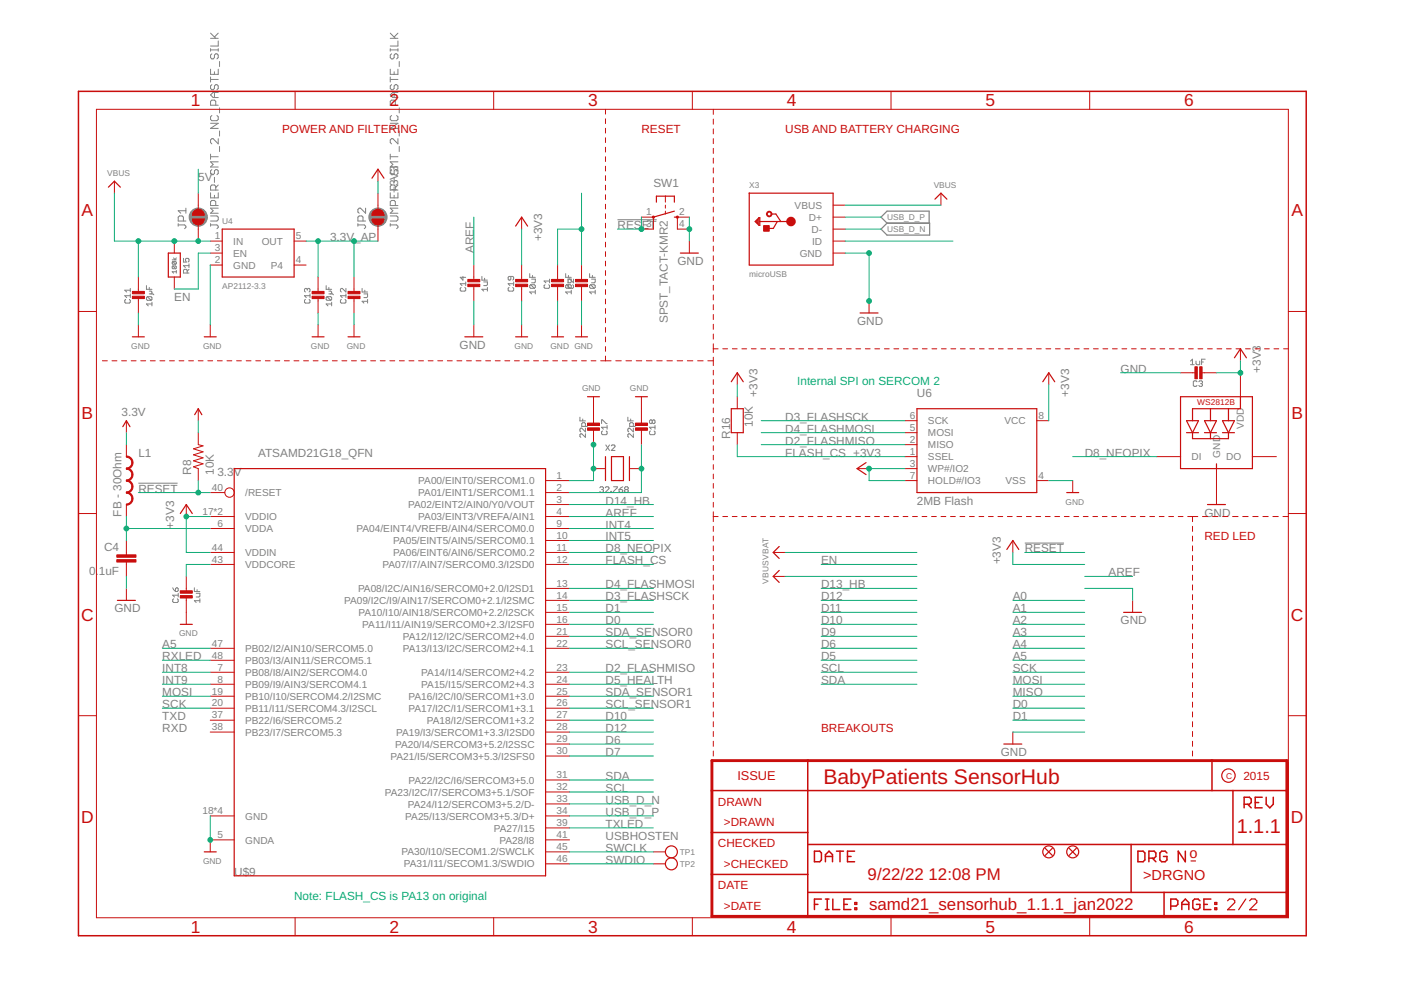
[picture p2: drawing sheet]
<svg xmlns="http://www.w3.org/2000/svg" width="297mm" height="210mm" viewBox="0 0 297 210" stroke-linecap="round" stroke-linejoin="round" font-family="sans-serif">
<g fill="none" stroke="#808080" stroke-width=".21">
<path d="M44.6 14.7v1.1h1.7v-1.1M44.6 10.3v.6M44.6 16.3v1.1M44.6 16.8h1.7M44.6 10.6h1.7M44.6 8.1h1.7M44.6 7l1.1 1.1M44.9 11.4l-.3 .3v.5l.3 .3h.3l.3-.3v-.5l.2-.3h.3l.3 .3v.5l-.3 .3M44.9 17.9l-.3 .3v.6l.3 .2h.3l.3-.2v-.6l.2-.3h.3l.3 .3v.6l-.3 .2M45.5 15.2v.6M45.5 19.6v1.1M46.3 8.7v1.1h-1.7"/>
<path d="M46.3 10.3v.6M46.3 19.6h-1.1l-.6 .5 .6 .6h1.1M46.3 7l-.8 .9M46.5 13v1.1M82.7 16.8h1.7M82.7 14.7v1.1h1.7v-1.1M82.7 10.6h1.7M82.7 8.1h1.7M82.7 10.3v.6M82.7 16.3v1.1M82.7 7l1.1 1.1M83 17.9l-.3 .3v.6l.3 .2h.3l.3-.2v-.6l.2-.3h.3l.3 .3v.6l-.3 .2"/>
<path d="M83 11.4l-.3 .3v.5l.3 .3h.3l.3-.3v-.5l.2-.3h.3l.3 .3v.5l-.3 .3M83.6 15.2v.6M83.6 19.6v1.1M84.4 19.6h-1.1l-.6 .5 .6 .6h1.1M84.4 8.7v1.1h-1.7M84.4 10.3v.6M84.4 7l-.8 .9M84.6 13v1.1M44.6 32.7v1.1M44.6 33.2h1.7M44.6 26.1h1.7l-1.7 1.1h1.7M44.9 24.5l-.3 .3v.5l.3 .3h1.1l.3-.3v-.5l-.3-.3"/>
<path d="M44.9 36l-.3 .2v.6l.3 .2h.3l.3-.2v-.6l.2-.2h.3l.3 .2v.6l-.3 .2M45.5 37.6v1.1M45.7 22.3v-.8l-.2-.3h-.6l-.3 .3v.8h1.7M46.3 29.4v1.1l-1.1-1.1h-.3l-.3 .3v.5l.3 .3M46.3 39.2l-.6 .6M46.3 34.3h-1.7l.6 .6-.6 .5h1.7M46.5 22.9v1M46.5 27.8v1.1M46.5 31.1v1M82.7 33.2h1.7M82.7 26.1h1.7l-1.7 1.1h1.7M82.7 32.7v1.1"/>
<path d="M83 36l-.3 .2v.6l.3 .2h.3l.3-.2v-.6l.2-.2h.3l.3 .2v.6l-.3 .2M83 24.5l-.3 .3v.5l.3 .3h1.1l.3-.3v-.5l-.3-.3M83.6 37.6v1.1M83.8 22.3v-.8l-.2-.3h-.6l-.3 .3v.8h1.7M84.4 34.3h-1.7l.6 .6-.6 .5h1.7M84.4 29.4v1.1l-1.1-1.1h-.3l-.3 .3v.5l.3 .3M84.4 39.2l-.6 .6M84.6 22.9v1M84.6 27.8v1.1M84.6 31.1v1M36.5 55.1h.9M36.7 55.5h.5l.2 .1-.2 .4"/>
<path d="M36.7 56.4h.5l.2 .1-.2 .5M36.7 56.4l-.2 .4 .2 .2h.5M36.7 55.5l-.2 .4 .7 .1M36.7 56.4l.5 .6M36.7 55.5l.5 .5M36.8 54.7l.3 .4 .3-.4M37.4 57.6h-.9l.3 .3M37.4 57.3v.6M37.8 47.7h1.3l.3 .3v.2l-.3 .3M37.8 47.4v.6M38.9 46.9v-.9l-.3-.2h-.5l-.3 .2v.9h1.6M38.9 54.8v.8h.6l-.2-.4 .2-.4h.4l.2 .2v.4l-.2 .2"/>
<path d="M39.4 44.1v1.1M39.4 44.7h-1.6l.5 .5M39.7 57.9v-.6l-.2-.2h-.4l-.2 .2v.6h1.2M40.1 57.1l-.4 .4M40.1 56.3h-1.2l.4 .4M40.1 55.9v.8M44.6 47.7h1.4l.3 .3v.2l-.3 .3M44.6 40.9v1.1h1.7v-1.1M44.6 45.8h1.4l.3 .2v.6l-.3 .3h-1.4M44.6 47.4v.6M45.5 41.4v.6M45.7 40.3v-.8l-.2-.3h-.6l-.3 .3v.8h1.7"/>
<path d="M45.7 43.6v-.8l-.2-.3h-.6l-.3 .3v.8h1.7M46.3 44.1h-1.7l.6 .6-.6 .5h1.7M75.9 47.7h1.3l.3 .3v.2l-.3 .3M75.9 47.4v.6M77 46.9v-.9l-.3-.2h-.5l-.3 .2v.9h1.6M77.5 44.1v1.1l-1.1-1.1h-.2l-.3 .3v.6l.3 .2M82.7 47.7h1.4l.3 .3v.2l-.3 .3M82.7 45.8h1.4l.3 .2v.6l-.3 .3h-1.4M82.7 40.9v1.1h1.7v-1.1M82.7 47.4v.6M83.6 41.4v.6M83.8 43.6v-.8l-.2-.3h-.6l-.3 .3v.8h1.7"/>
<path d="M83.8 40.3v-.8l-.2-.3h-.6l-.3 .3v.8h1.7M84.4 44.1h-1.7l.6 .6-.6 .5h1.7M98.1 58.6v.8l-.5-.6h1.1M98.7 59.8v.8M102.2 58.6v.8h1.1M102.6 59.8h.7v.6l-.2 .2h-.5M102.7 59v.4M108.3 58.6v.6l-.2 .2-.4-.2v-.4l.2-.2h.8l.2 .2v.4l-.2 .2M108.9 59.8v.8M112.3 58v.8h1.2M112.7 59.2h.8v.6l-.2 .2h-.6M112.9 58.4v.4"/>
<path d="M116.5 59.2v.8M116.5 59.6h-1.1l.3 .4M119.9 58v.8h1.2M120.3 59.2h.8v.6l-.2 .2h-.6M120.5 58.4v.4M120.6 59.2l-.2 .2v.4l.2 .2M120.8 59.2l.8 .8v-.8M125 58v.8h1.2M125.4 59.2h.8v.6l-.2 .2h-.6M125.6 58.4v.4M130.9 46.6h8.3M26.6 63.5l-.1 .2v.4l.1 .2h.8l.2-.2v-.4l-.2-.2"/>
<path d="M27.6 61.2v.7M27.6 62.3v.8M27.6 62.7h-1.1l.4 .4M27.6 61.5h-1.1l.4 .4M31.1 60.6v.7h1.1M31.2 62.9h.8l.2 .2v.4l-.2 .2M31.2 62.9l-.1 .2v.4l.1 .2h.8M31.2 62.9l.8 .8M31.6 61.7h.4l.2 .2-.2 .4M31.6 62.3h.8l.2 .2M31.6 60.9v.4M32.2 64.5h-1.1l.3 .4"/>
<path d="M32.2 64.1v.8M64.7 63.5l-.1 .2v.4l.1 .2h.8l.2-.2v-.4l-.2-.2M65.2 61.3l-.3-.1-.3 .1v.4l.1 .2M65.2 61.3l.1-.1 .4 .1v.4l-.2 .2M65.2 61.3v.2M65.7 62.7h-1.1l.3 .4M65.7 62.3v.8M69.2 60.6v.7h1.1M69.3 62.9l-.1 .2v.4l.1 .2h.8M69.3 62.9h.8l.2 .2v.4l-.2 .2M69.3 62.9l.8 .8M69.7 62.3h.8l.2 .2"/>
<path d="M69.7 61.7h.4l.2 .2-.2 .4M69.7 60.9v.4M70.3 64.5h-1.1l.3 .4M70.3 64.1v.8M72.4 63.5l-.2 .2v.4l.2 .2h.8l.1-.2v-.4l-.1-.2M73.3 62.7h-1.1l.4 .4M73.3 61.2v.7l-.7-.7-.4 .1v.4l.2 .2M73.3 62.3v.8M76.8 61.2v.7h1.1M77.2 62.3h.7v.6l-.2 .2h-.5M77.3 61.5v.4M77.9 63.9h-1.1l.4 .4"/>
<path d="M77.9 63.5v.8M97.8 60.9l-.2 .2v.4l.2 .2h.8l.1-.2v-.4l-.1-.2M98.7 60.2h-1.1l.4 .4M103.3 61.3h-1.1l.4 .4M103.3 60.9v.8M107.9 60.9l-.2 .2v.4l.2 .2h.8l.2-.2v-.4l-.2-.2M108.9 60.2h-1.2l.4 .4M112.5 60.4h.8l.2 .2v.3l-.2 .2M112.5 60.4l-.2 .2v.3l.2 .2h.8M112.5 60.4l.8 .7M113.5 61.9h-1.2l.4 .4M113.5 61.5v.8"/>
<path d="M115.5 60.4l-.1 .2v.3l.1 .2h.8l.2-.2v-.3l-.2-.2M120.1 60.4l-.2 .2v.3l.2 .2h1.3l.2-.2v-.3l-.2-.2M120.1 60.4h.8l.2 .2v.3l-.2 .2zM120.6 60.4l-.2 .2v.3l.2 .2M121.1 61.9h-1.2l.4 .4M121.1 61.5v.8M125.2 60.4l-.2 .2v.3l.2 .2h.8M125.2 60.4h.8l.2 .2v.3l-.2 .2M125.2 60.4l.8 .7M126.2 61.9h-1.2l.4 .4M126.2 61.5v.8M252.4 76.6l.4-.4v1.1"/>
<path d="M252.4 77.3h.8M253.6 76.6v.5l.2 .2h.6v-.7M254.8 76.8h.3M255.5 76.2h-.7v1.1M123 88.5v.7h1.1M123.5 88.8v.4M124.1 90.4v-.6l-.2-.2h-.4l-.2 .2v.6h1.2M124.1 90.8v.8l-.8-.8-.3 .2v.4l.1 .2M124.1 92v.7l-.8-.7-.3 .2v.3l.1 .2M127.6 89.8v-.8h.1l.8 .8h.2M127.7 91.4l-.1 .2v.4l.1 .2h.8l.2-.2v-.4l-.2-.2M128.4 94.3l.8 1.2"/>
<path d="M128.7 90.2v.8M128.7 90.6h-1.1l.3 .4M129.2 94.3l-.8 1.2M129.6 94.5l.2-.2h.4l.2 .2v.2l-.8 .8h.8M133.1 88.5v.7h1.2M133.7 88.8v.4M134.3 92v.7l-.8-.7-.4 .2v.3l.2 .2M134.3 90.8v.8l-.8-.8-.4 .2v.4l.2 .2M134.3 90.4v-.6l-.2-.2h-.4l-.2 .2v.6h1.2M137.9 91.4l-.2 .2v.4l.2 .2h.8l.2-.2v-.4l-.2-.2M138.3 89.2l-.2-.2-.4 .2v.4l.2 .2 .4-.2M138.3 89.2l.2-.2 .4 .2v.4l-.2 .2-.4-.2"/>
<path d="M138.3 89.2v.4M138.9 90.6h-1.2l.4 .4M138.9 90.2v.8M253.8 80.9l-.2-.1h-.4l-.2 .1v.8l.2 .2h.4l.2-.2M254.2 80.9l.2-.1h.4l.2 .1-.2 .4M254.6 81.3h.2M254.8 81.3l.2 .2-.2 .4h-.4l-.2-.2M29.3 102.4h8.4M127.2 103.4l.2-.2h.3l.3 .2-.3 .4M127.6 103.8h.1M127.7 103.8l.3 .2-.3 .4h-.3l-.2-.2M128.3 103.4l.2-.2h.4l.2 .2v.2l-.8 .8h.8"/>
<path d="M129.5 104.2h.2v.2h-.2zM130.1 103.2h.8v.2l-.8 .8v.2M131.3 103.8h.5l.2 .4-.2 .2h-.4l-.1-.2zM132 103.2l-.7 .6M132.6 103.8l-.2-.2 .2-.4h.4l.2 .2-.2 .4M132.6 103.8h.4M132.6 103.8l-.2 .2 .2 .4h.4l.2-.2-.2-.4M217.3 115.1h8.3M36.6 124.6l.6 .8M36.8 127l-.2 .2v.4l.2 .1h.8l.2-.1v-.4l-.2-.2M37.2 124.8l.2-.2 .4 .2v.4l-.2 .2h-.4zM37.8 125.8v.8"/>
<path d="M37.8 126.2h-1.2l.4 .4M41.2 124.6v.8h1.2M41.6 125.8h.8v.6l-.2 .2h-.6M41.8 125v.4M42.4 127.4h-1.2l.4 .3M42.4 127v.7"/>
</g>
<g fill="#808080" stroke="#808080" stroke-width=".21">
<circle cx="42" cy="46" r="1.93"/>
<circle cx="80.1" cy="46" r="1.93"/>
</g>
<path d="M188.1 47.3l-1.3-1.3 1.3-1.2h8.9v2.5M188.1 47.3h9v2.5h-9l-1.3-1.2z" fill="none" stroke="#808080" stroke-width=".25"/>
<g fill="none" stroke="#c90d0c" stroke-width=".21">
<path d="M62.6 19.4v3.8M104.7 19.4v3.8M146.8 19.4v3.8M188.9 19.4v3.8M231 19.4v3.8M20.4 23.2h252.8v171.4h-252.8zM24.3 38.4v2.6M80.1 35.9v2.5M128.4 23.2v1M128.4 25.2v1M128.4 27.2v1M128.4 29.2v1"/>
<path d="M128.4 31.2v1M128.4 33.2v1M128.4 35.2v1.1M128.4 37.3v1M128.4 39.3v1M151.2 23.2v1.1M151.2 25.3v1M151.2 27.3v1.1M151.2 29.4v1.1M151.2 31.5v1M151.2 33.5v1.1M151.2 35.6v1.1"/>
<path d="M151.2 37.7v1.1M151.2 39.8v1M29.3 58.7v3.3M37 51.1v2.6M37 58.7v2.6M42 41v3.4M42 47.7v3.4M44.6 51.1h2.5M44.6 53.7h2.5M44.6 56.2h2.5M62.4 51.1h2.5M62.4 56.2h2.5"/>
<path d="M67.4 58.7v3.3M75.1 58.7v3.3M80.1 41v3.4M80.1 47.7v3.4M100.5 56.2v3.3M110.6 46v2.6M110.6 56.2v3.3M118.2 56.2v3.3M123.3 56.2v3.3M128.4 41.3v1M128.4 43.3v1M128.4 45.3v1"/>
<path d="M128.4 47.3v1M128.4 49.3v1.1M128.4 51.4v1M128.4 53.4v1M128.4 55.4v1M128.4 57.4v1M128.4 59.4v1M136 46h2.5v2.6h-2.5M141.1 41.6v1.3M141.1 43.5v.6M141.1 44.8v.6M146.2 51.1v2.6"/>
<path d="M146.2 46h-2.6v2.6h2.6M151.2 41.8v1.1M151.2 43.9v1.1M151.2 46v1M151.2 48v1.1M151.2 50.1v1.1M151.2 52.2v1.1M151.2 54.3v1M151.2 56.3v1.1M151.2 58.4v1.1M176.6 46h2.6M176.6 48.6h2.6"/>
<path d="M176.6 51.1h2.6M176.6 53.7h2.6M176.6 43.5h2.6M199.5 41v2.5M16.6 66h3.8M21.7 76.5h1.1M23.7 76.5h1.1M25.8 76.5h1M27.8 76.5h1.1M29.3 63.1v3.3M29.3 68.9v2.5M29.8 76.5h1.1"/>
<path d="M31.9 76.5h1M33.9 76.5h1M35.9 76.5h1.1M38 76.5h1M40 76.5h1M42 76.5h1.1M44.1 76.5h1M44.6 68.9v2.5M46.1 76.5h1M48.1 76.5h1M50.2 76.5h1M52.2 76.5h1"/>
<path d="M54.2 76.5h1M56.3 76.5h1M58.3 76.5h1M60.3 76.5h1M62.3 76.5h1.1M64.4 76.5h1M66.4 76.5h1M67.4 63.1v3.3M67.4 68.9v2.5M68.4 76.5h1.1M70.5 76.5h1M72.5 76.5h1"/>
<path d="M74.5 76.5h1.1M75.1 63.1v3.3M75.1 68.9v2.5M76.6 76.5h1M78.6 76.5h1M80.6 76.5h1.1M82.7 76.5h1M84.7 76.5h1M86.7 76.5h1.1M88.8 76.5h1M90.8 76.5h1M92.8 76.5h1.1"/>
<path d="M94.8 76.5h1.1M96.9 76.5h1M98.9 76.5h1M100.5 60.5v3.3M100.5 68.9v2.5M100.9 76.5h1.1M103 76.5h1M105 76.5h1M107 76.5h1.1M109.1 76.5h1M110.6 60.5v3.3M110.6 68.9v2.5"/>
<path d="M111.1 76.5h1M113.1 76.5h1.1M115.2 76.5h1M117.2 76.5h1M118.2 60.5v3.3M118.2 68.9v2.5M119.2 76.5h1M121.3 76.5h1M123.3 76.5h1M123.3 60.5v3.3M123.3 68.9v2.5M125.3 76.5h1"/>
<path d="M127.4 76.5h2.2M128.4 61.4v1M128.4 63.4v1M128.4 65.4v1M128.4 67.4v1.1M128.4 69.4v1.1M128.4 71.5v1M128.4 73.5v1M128.4 75.5v1M130.6 76.5h1.1M132.7 76.5h1.2M134.9 76.5h1.2"/>
<path d="M137.1 76.5h1.1M139.2 76.5h1.2M141.4 76.5h1.2M143.6 76.5h1.1M145.7 76.5h1.2M147.9 76.5h1.2M150.1 76.5h1.1M151.2 60.5v1M151.2 62.5v1.1M151.2 64.6v1.1M151.2 66.7v1.1M151.2 68.7v1.1"/>
<path d="M151.2 70.8v1.1M151.2 72.9v1.8M151.2 75.7v1.8M151.2 78.5v1M151.2 74h1.1M153.2 74h1.1M155.3 74h1M156.3 79v2.6M157.3 74h1M159.3 74h1M161.3 74h1M163.3 74h1"/>
<path d="M165.4 74h.9M167.4 74h1M169.4 74h1M171.4 74h1M173.4 74h1M175.4 74h1M177.4 74h1.1M179.5 74h1M181.5 74h1M183.5 74h1M184.3 63.8v2.6M185.5 74h1"/>
<path d="M187.5 74h1M189.5 74h1M191.5 74h1.1M193.5 74h1.1M195.6 74h1M197.6 74h1M199.6 74h1M201.6 74h1M203.6 74h1M205.6 74h1.1M207.7 74h1M209.7 74h1"/>
<path d="M211.7 74h1M213.7 74h1M215.7 74h1M217.7 74h1M219.8 74h1M221.8 74h1M222.4 79v2.6M223.8 74h1M225.8 74h1M227.8 74h1M229.8 74h1M231.8 74h1.1"/>
<path d="M233.8 74h1.1M235.9 74h1M237.9 74h1M239.9 74h1M241.9 74h1M243.9 74h1M245.9 74h1.1M247.9 74h1.1M250 74h1M250.3 79h3.3M252 74h1M254 74h1"/>
<path d="M254.6 79h3.3M256 74h1M258 74h1M260 74h1M262.1 74h1M263 74v2.5M263 79v5.1M264.1 74h1M266.1 74h1M268.1 74h1M270.1 74h1M272.1 74h1.1"/>
<path d="M273.2 66h3.7M26.8 89.2v2.5M26.8 94.3v2.5M42 91.7v2.6l1.1 .2-2.1 .7 2.1 .6-2.1 .6 2.1 .7-2.1 .6 2.1 .6-2.1 .7 1 .4v2.5M42 86.7v2.5M125.8 84.1v5.9M125.8 91v3.3M125.8 99.4h2.6M133.5 99.4h2.5M136 84.1v5.9M136 91v3.3M151.2 80.5v1"/>
<path d="M151.2 82.5v1M151.2 84.5v1M151.2 86.5v1M151.2 88.5v1M151.2 90.5v1M151.2 92.5v1M151.2 94.5v1M151.2 96.5v1M151.2 98.5v1M156.3 84.1v2.6M156.3 91.7v2.6M181.7 99.4h2.6"/>
<path d="M191.9 99.4h2.5M191.9 96.8h2.5M191.9 89.2h2.5M191.9 91.7h2.5M191.9 94.3h2.5M219.8 89.2h2.6M245.2 96.8h5.1M257.9 99.4v7.6M265.5 96.8h5.1M16.6 108.9h3.8M26.8 107v2.5M26.8 114.6v3"/>
<path d="M26.8 119.2v3M39.5 107v2.5M44.6 109.5h5.1M44.6 117.1h5.1M44.6 112.1h5.1M44.6 104.4h3.1M44.6 119.7h5.1M115.7 109.5h5.1M115.7 117.1h5.1M115.7 112.1h5.1M115.7 104.4h5.1M115.7 101.9h5.1"/>
<path d="M115.7 107h5.1M115.7 114.6h5.1M115.7 119.7h5.1M151.2 100.5v1M151.2 102.5v1M151.2 104.5v1M151.2 106.5v1M151.2 108.5v2.1M151.2 111.6v1.1M151.2 113.7v1M151.2 115.7v1.1M151.2 117.8v1.1"/>
<path d="M151.2 119.9v1M151.2 109.5h1.1M153.2 109.5h1.1M155.3 109.5h1M157.3 109.5h1M159.3 109.5h1M161.3 109.5h1M163.3 109.5h1M163.9 117.1h2.6M165.3 109.5h1M167.3 109.5h1M169.4 109.5h.9"/>
<path d="M171.4 109.5h1M173.4 109.5h1M175.4 109.5h1M177.4 109.5h1M179.4 109.5h1M181.4 109.5h1M183.4 109.5h1M185.4 109.5h1.1M187.5 109.5h1M189.5 109.5h1M191.5 109.5h1M191.9 101.9h2.5"/>
<path d="M193.5 109.5h1M195.5 109.5h1M197.5 109.5h1M199.5 109.5h1M201.5 109.5h1M203.5 109.5h1.1M205.5 109.5h1.1M207.6 109.5h1M209.6 109.5h1M211.6 109.5h1M213.6 109.5h1M214.7 114.6v2.5"/>
<path d="M215.6 109.5h1M217.6 109.5h1M219.6 109.5h1M219.8 101.9h2.6M221.6 109.5h1.1M223.6 109.5h1.1M225.7 109.5h1M227.4 101.9v2.5M227.7 109.5h1M229.7 109.5h1M231.7 109.5h1M233.7 109.5h1"/>
<path d="M235.7 109.5h1M237.7 109.5h1M239.8 109.5h.9M241.8 109.5h1M243.8 109.5h1M245.8 109.5h1M247.8 109.5h1M249.8 109.5h1M251.8 109.5h2.2M252.8 109.5v1.1M252.8 111.6v1.1M252.8 113.7v1"/>
<path d="M252.8 115.7v1.1M252.8 117.8v1.1M252.8 119.9v1M255 109.5h1.1M257.1 109.5h1.1M259.2 109.5h1.1M261.3 109.5h1.2M263.5 109.5h1.1M265.6 109.5h1.1M267.8 109.5h1.1M269.9 109.5h1.1M272 109.5h1.2"/>
<path d="M273.2 108.9h3.7M26.8 124.8v2.5M39.5 122.2v3.3M39.5 126.5v5.9M44.6 137.5h5.1M44.6 140h5.1M115.7 127.3h5.1M115.7 124.8h5.1M115.7 132.4h5.1M115.7 129.8h5.1M115.7 134.9h5.1M115.7 137.5h5.1"/>
<path d="M151.2 121.9v1.1M151.2 124v1.1M151.2 126.1v1.1M151.2 128.2v1M151.2 130.2v1.1M151.2 132.3v1.1M151.2 134.4v1M151.2 136.4v1.1M151.2 138.5v1.1M163.9 122.2h2.6M240.1 127.3v2.5M252.8 121.9v1.1"/>
<path d="M252.8 124v1.1M252.8 126.1v1.1M252.8 128.2v1M252.8 130.2v1.1M252.8 132.3v1.1M252.8 134.4v1M252.8 136.4v1.1M252.8 138.5v1.1M16.6 151.7h3.8M44.6 147.6h5.1M44.6 150.2h5.1M44.6 152.7h5.1"/>
<path d="M44.6 155.2h5.1M44.6 145.1h5.1M44.6 142.5h5.1M115.7 147.6h5.1M115.7 150.2h5.1M115.7 152.7h5.1M115.7 155.2h5.1M115.7 145.1h5.1M115.7 142.5h5.1M115.7 157.8h5.1M151.2 140.6v1.1M151.2 142.7v1"/>
<path d="M151.2 144.7v1.1M151.2 146.8v1.1M151.2 148.9v1M151.2 150.9v1.1M151.2 153v1.1M151.2 155.1v1.1M151.2 157.2v1M151.2 159.2v1.1M214.7 155.2v2.6M252.8 140.6v1.1M252.8 142.7v1M252.8 144.7v1.1"/>
<path d="M252.8 146.8v1.1M252.8 148.9v1M252.8 150.9v1.1M252.8 153v1.1M252.8 155.1v1.1M252.8 157.2v1M252.8 159.2v1.1M273.2 151.7h3.7M44.6 173h5.1M49.7 178.1h-5.1v2.5M115.7 173h5.1M115.7 165.4h5.1"/>
<path d="M115.7 167.9h5.1M115.7 170.5h5.1M115.7 175.5h5.1M115.7 178.1h5.1M115.7 160.3h5.1M62.6 194.6v3.8M104.7 194.6v3.8M115.7 180.6h5.1M115.7 183.2h5.1M138.5 180.6h2.6M138.5 183.2h2.6M146.8 194.6v3.8"/>
<path d="M188.9 194.6v3.8M231 194.6v3.8"/>
<circle cx="48.7" cy="104.4" r=".99"/>
</g>
<path d="M150.9 161.3h121.9v33h-121.9z" fill="none" stroke="#c90d0c" stroke-width=".61"/>
<g fill="none" stroke="#c90d0c" stroke-width=".32">
<path d="M16.6 19.4h260.3v179h-260.3zM150.9 167.6h121.9M150.9 176.5h20.4M171.3 161.3v33M171.3 179h101.5M239.8 179v10.2M257 161.3v6.3M261.4 167.6v11.4M263.8 170.5h1.1l.4-.3v-.8l-.4-.4h-1.1v2.3M264.5 170.5l.8 .8M266.1 170.2h.8M267.6 169h-1.5v2.3h1.5"/>
<path d="M268.5 169v1.5l.7 .8 .8-.8v-1.5M150.9 185.4h20.4M171.3 189.2h101.5M172.7 180.5h1.1l.4 .3v1.5l-.4 .4h-1.1zM172.7 191.7h.7M174.2 190.6h-1.5v2.2M175 181.6h1.5M175 182.7v-1.5l.8-.7 .7 .7v1.5M175 190.6h.8M175 192.8h.8M175.4 190.6v2.2M176.6 190.6v2.2h1.5"/>
<path d="M177.4 180.5h1.4M178.1 180.5v2.2M178.9 191.7h.8M179.7 181.6h.7M180.4 190.6h-1.5v2.2h1.5M181.2 180.5h-1.5v2.2h1.5M181.3 191.4h.3v.3h-.3zM181.3 192.5h.3v.3h-.3zM241.3 180.5h1.1l.3 .3v1.5l-.3 .4h-1.1zM243.6 181.9h1.1l.4-.3v-.8l-.4-.3h-1.1v2.2M244.3 181.9l.8 .8M246.8 189.2v5.1"/>
<path d="M247.4 180.8l-.4-.3h-.7l-.4 .3v1.5l.4 .4h.7l.4-.4v-.7h-.7M248.2 192.1h1.1l.4-.4v-.7l-.4-.4h-1.1v2.2M250.6 191.7h1.5M250.6 192.8v-1.4l.7-.8 .8 .8v1.4M251.3 180.5v2.2l-1.5-2.2v2.2M254.4 191l-.4-.4h-.7l-.4 .4v1.5l.4 .3h.7l.4-.3v-.8h-.7M255.2 191.7h.8M256.7 190.6h-1.5v2.2h1.5M257.6 191.4h.4v.3h-.4zM257.6 192.5h.4v.3h-.4z"/>
</g>
<g fill="none" stroke="#c90d0c" stroke-width=".25">
<path d="M23 39.7l1.3-1.3 1.2 1.3M78.9 37.8l1.2-1.9 1.3 1.9M35.7 53.7h2.5v5h-2.5zM47.1 48.6h15.3v10.1h-15.3zM109.3 47.9l1.3-1.9 1.3 1.9M139.2 42.9v-1.3h3.8v1.3M143 46h.6M143 44.8l-4.5 1.2M144.3 53.7h3.8M158.8 41h17.8v15.2h-17.7v-15.2M160.3 47l.4-.4v.8l-.2-.4M160.9 46.2h.2v1.6h-.2l-.8-.8z"/>
<path d="M160.9 46.2v1.4M161.1 47h6.6M163.5 45.4h1l1 1.6M164.8 47l-.8 1.4h-1.2M198.2 42.2l1.3-1.2 1.3 1.2M28.1 71.4h2.5M43.3 71.4h2.5M66.2 71.4h2.5M73.8 71.4h2.5M98.6 71.4h3.8M109.3 71.4h2.6M116.9 71.4h2.6"/>
<path d="M122 71.4h2.6M182.4 66.4h3.8M261.7 75.9l1.3-1.9 1.3 1.9M26 90.5l.8-1.3 .8 1.3M41.3 87.9l.7-1.2 .8 1.2M49.7 99.4h66v86.3h-66zM124.6 84.1h2.5M128.4 96.8v5.1M129.6 96.8h2.6v5.1h-2.6zM133.5 96.8v5.1M134.7 84.1h2.6M155 86.7h2.6v5h-2.6z"/>
<path d="M155 80.9l1.3-1.9 1.3 1.9M183.6 98.1l-1.9 1.3 1.9 1.2M194.4 86.7h25.4v17.7h-25.4zM221.1 80.9l1.3-1.9 1.2 1.9M250.3 84.1h15.2v15.3h-15.2zM251.6 89.2h2.5l-1.3 2.5zM251.6 91.7h2.5M252.8 91.7v1.3h7.7v-1.3M255.4 89.2h2.5l-1.3 2.5zM255.4 91.7h2.5M256.6 86.7v2.5M256.6 91.7v1.3"/>
<path d="M257.9 98.3v1.1M259.2 89.2h2.5l-1.2 2.5zM259.2 91.7h2.5M260.5 86.7v2.5M263 84.1v2.6h-10.2v2.5M38.2 108.9l1.3-1.9 1.3 1.9M165.2 115.9l-1.3 1.2 1.3 1.3M213.5 116.5l1.2-1.9 1.3 1.9M226.2 104.4h2.5M256 107h3.8M24.9 127.3h3.8M38.2 132.4h2.6"/>
<path d="M165.2 120.9l-1.3 1.3 1.3 1.3M238.2 129.8h3.8M212.8 157.8h3.8M221.6 179.9l1.5 1.5M223.1 179.9l-1.5 1.5M226.7 179.9l1.5 1.5M228.2 179.9l-1.5 1.5M43.3 180.6h2.5M252.5 182.5h1M260.3 191l.3-.4h.8l.4 .4v.4l-1.5 1.5h1.5M264.1 190.6l-1.5 2.3M264.9 191l.4-.4h.8l.4 .4v.4l-1.6 1.5h1.6"/>
<circle cx="260.5" cy="164.4" r="1.42"/>
<circle cx="142.3" cy="183.2" r="1.27"/>
<circle cx="142.3" cy="180.6" r="1.27"/>
<circle cx="222.4" cy="180.6" r="1.27"/>
<circle cx="227.4" cy="180.6" r="1.27"/>
</g>
<g fill="#c90d0c" stroke="#c90d0c" stroke-width=".21">
<path d="M28.1 62.8h2.5v.5h-2.5z"/>
<path d="M28.1 61.8h2.5v.5h-2.5z"/>
<path d="M73.8 62.8h2.5v.5h-2.5z"/>
<path d="M73.8 61.8h2.5v.5h-2.5z"/>
<path d="M66.2 62.8h2.5v.5h-2.5z"/>
<path d="M66.2 61.8h2.5v.5h-2.5z"/>
<path d="M99.2 60.3h2.5v.5h-2.5z"/>
<path d="M99.2 59.2h2.5v.6h-2.5z"/>
<path d="M38.2 126.3h2.6v.5h-2.6z"/>
<path d="M38.2 125.3h2.6v.5h-2.6z"/>
<path d="M124.6 89.7h2.5v.5h-2.5z"/>
<path d="M124.6 90.7h2.5v.5h-2.5z"/>
<path d="M134.7 89.7h2.6v.5h-2.6z"/>
<path d="M134.7 90.7h2.6v.5h-2.6z"/>
<path d="M109.3 60.3h2.6v.5h-2.6z"/>
<path d="M109.3 59.2h2.6v.6h-2.6z"/>
<path d="M116.9 60.3h2.6v.5h-2.6z"/>
<path d="M116.9 59.2h2.6v.6h-2.6z"/>
<path d="M122 60.3h2.6v.5h-2.6z"/>
<path d="M122 59.2h2.6v.6h-2.6z"/>
<path d="M254.4 77.8h.5v2.5h-.5z"/>
<path d="M253.3 77.8h.6v2.5h-.6z"/>
<path d="M24.8 118.7h4v.5h-4z"/>
<path d="M24.8 117.6h4v.6h-4z"/>
<path d="M161.9 47.8h1.2v1.2h-1.2z"/>
</g>
<g fill="none" stroke="#c90d0c" stroke-width=".42">
<circle cx="138.5" cy="46" r=".13"/>
<circle cx="143.6" cy="46" r=".13"/>
</g>
<g fill="#c90d0c" stroke="#c90d0c" stroke-width=".21">
<path d="M26.8 96.7a1.37 1.37 0 0 1 1.4 1.4h-.3l-.1-.5-.3-.4-.7-.3z" fill-rule="evenodd"/>
<path d="M27.9 98.1h.3a1.37 1.37 0 0 1-1.4 1.4v-.3l.5-.1 .4-.3z" fill-rule="evenodd"/>
<path d="M26.8 99.2a1.37 1.37 0 0 1 1.4 1.4h-.3l-.1-.5-.3-.4-.7-.2z" fill-rule="evenodd"/>
<path d="M26.8 101.8l.7-.3 .3-.4 .1-.5h.3a1.37 1.37 0 0 1-1.4 1.4z" fill-rule="evenodd"/>
<path d="M26.8 101.8a1.37 1.37 0 0 1 1.4 1.4h-.3l-.1-.5-.3-.4-.7-.3z" fill-rule="evenodd"/>
<path d="M26.8 104.3l.7-.2 .3-.4 .1-.5h.3a1.37 1.37 0 0 1-1.4 1.4z" fill-rule="evenodd"/>
<path d="M26.8 104.3a1.37 1.37 0 0 1 1.4 1.4h-.3l-.1-.5-.3-.4-.7-.2z" fill-rule="evenodd"/>
<path d="M26.8 106.8l.7-.2 .3-.4 .1-.5h.3a1.37 1.37 0 0 1-1.4 1.4z" fill-rule="evenodd"/>
<path d="M41 44.9a1.28 1.28 0 0 1 1.4-.5 1.28 1.28 0 0 1 .9 1.3h-2.5z" fill-rule="evenodd"/>
<path d="M40.8 46.4h2.5a1.27 1.27 0 0 1-1.3 1.3 1.27 1.27 0 0 1-1.2-1.3z" fill-rule="evenodd"/>
<path d="M79.1 44.9a1.28 1.28 0 0 1 1.4-.5 1.28 1.28 0 0 1 .9 1.3h-2.5z" fill-rule="evenodd"/>
<path d="M78.9 46.4h2.5a1.27 1.27 0 0 1-1.3 1.3 1.27 1.27 0 0 1-1.2-1.3z" fill-rule="evenodd"/>
</g>
<g fill="none" stroke="#c90d0c" stroke-width="1">
<circle cx="163.1" cy="45.4" r=".19"/>
<circle cx="167.7" cy="47" r=".51"/>
</g>
<g fill="none" stroke="#0dab76" stroke-width=".21">
<path d="M42 35.9v5.1M80.1 38.4v2.6M24.3 41v10.1h20.3M29.3 51.1v7.6M44.6 56.2v12.7M44.6 53.7h-2.6v7.6h-5M64.9 51.1h15.2M67.4 51.1v7.6M75.1 51.1v7.6M100.5 46v10.2M110.6 48.6v7.6M123.3 48.6h-5.1v7.6"/>
<path d="M123.3 41v15.2M136 46v2.6h-5.1M146.2 46v5.1M179.2 53.7h5.1v10.1M179.2 51.1h22.8M179.2 43.5h20.3M179.2 48.6h7.6M179.2 46h7.6M29.3 66.4v2.5M67.4 66.4v2.5M75.1 66.4v2.5M100.5 63.8v5.1"/>
<path d="M110.6 63.8v5.1M118.2 63.8v5.1M123.3 63.8v5.1M237.6 79h12.7M263 76.5v2.5h-5.1M26.8 91.7v2.6M42 89.2v2.5M125.8 94.3v7.6h-5M136 94.3v10.1h-15.2M156.3 94.3v2.5h35.6M156.3 81.6v2.5M161.4 91.7h30.5"/>
<path d="M161.4 89.2h30.5M161.4 94.3h30.5M191.9 99.4h-7.6v2.5h7.6M222.4 81.6v7.6M227.4 96.8h17.8M26.8 109.5v5.1M26.8 112.1h17.8M29.3 104.4h15.3M42 101.9v2.5M44.6 109.5h-5.1v7.6h5.1M44.6 119.7h-5.1v2.5M120.8 109.5h17.7"/>
<path d="M120.8 117.1h17.7M120.8 119.7h17.7M120.8 112.1h17.7M120.8 114.6h17.7M120.8 107h17.7M166.5 117.1h27.9M174.1 119.7h20.3M214.7 117.1v2.6h15.3M217.3 117.1h12.7M222.4 101.9h5M26.8 122.2v2.6M34.4 140h10.2"/>
<path d="M34.4 137.5h10.2M120.8 124.8h17.7M120.8 137.5h17.7M120.8 134.9h17.7M120.8 132.4h17.7M120.8 129.8h17.7M120.8 127.3h17.7M166.5 122.2h27.9M174.1 124.8h20.3M174.1 140h20.3M174.1 137.5h20.3M174.1 134.9h20.3"/>
<path d="M174.1 132.4h20.3M174.1 129.8h20.3M174.1 127.3h20.3M214.7 140h15.3M214.7 137.5h15.3M214.7 134.9h15.3M214.7 132.4h15.3M214.7 129.8h15.3M214.7 127.3h15.3M230 124.8h10.1v2.5M230 122.2h10.1M34.4 145.1h10.2"/>
<path d="M34.4 147.6h10.2M34.4 142.5h10.2M34.4 150.2h10.2M120.8 155.2h17.7M120.8 145.1h17.7M120.8 147.6h17.7M120.8 142.5h17.7M120.8 150.2h17.7M120.8 157.8h17.7M120.8 152.7h17.7M174.1 145.1h20.3M174.1 142.5h20.3"/>
<path d="M214.7 155.2h15.3M214.7 145.1h15.3M214.7 147.6h15.3M214.7 142.5h15.3M214.7 150.2h15.3M214.7 152.7h15.3M44.6 173v5.1M120.8 167.9h17.7M120.8 165.4h17.7M120.8 160.3h17.7M120.8 175.5h17.7M120.8 173h17.7"/>
<path d="M120.8 170.5h17.7M120.8 180.6h17.7M120.8 183.2h17.7"/>
</g>
<g fill="#0dab76" stroke="#0dab76" stroke-width=".21">
<circle cx="146.2" cy="48.6" r=".51"/>
<circle cx="44.6" cy="178.1" r=".51"/>
<circle cx="184.3" cy="53.7" r=".51"/>
<circle cx="184.3" cy="63.8" r=".51"/>
<circle cx="29.3" cy="51.1" r=".51"/>
<circle cx="37" cy="51.1" r=".51"/>
<circle cx="42" cy="51.1" r=".51"/>
<circle cx="42" cy="104.4" r=".51"/>
<circle cx="136" cy="48.6" r=".51"/>
<circle cx="125.8" cy="94.3" r=".51"/>
<circle cx="125.8" cy="99.4" r=".51"/>
<circle cx="136" cy="99.4" r=".51"/>
<circle cx="123.3" cy="48.6" r=".51"/>
<circle cx="39.5" cy="109.5" r=".51"/>
<circle cx="263" cy="79" r=".51"/>
<circle cx="184.3" cy="99.4" r=".51"/>
<circle cx="26.8" cy="112.1" r=".51"/>
<circle cx="75.1" cy="51.1" r=".51"/>
<circle cx="67.4" cy="51.1" r=".51"/>
</g>
<text font-size="4.5" fill="#c90d0c" x="174.6" y="166.2">BabyPatients SensorHub</text>
<text font-size="4.2" fill="#c90d0c" x="262.2" y="176.6">1.1.1</text>
<g font-size="3.7" fill="#c90d0c">
<text x="40.5" y="22.6">1</text>
<text x="82.6" y="22.6">2</text>
<text x="124.7" y="22.6">3</text>
<text x="166.8" y="22.6">4</text>
<text x="209" y="22.6">5</text>
<text x="251.1" y="22.6">6</text>
<text x="17.3" y="45.9">A</text>
<text x="273.8" y="45.9">A</text>
<text x="17.3" y="88.7">B</text>
<text x="273.8" y="88.7">B</text>
<text x="17.2" y="131.6">C</text>
<text x="273.7" y="131.6">C</text>
<text x="17.2" y="174.5">D</text>
<text x="273.7" y="174.5">D</text>
<text x="40.5" y="197.8">1</text>
<text x="82.6" y="197.8">2</text>
<text x="124.7" y="197.8">3</text>
<text x="166.8" y="197.8">4</text>
<text x="209" y="197.8">5</text>
<text x="251.1" y="197.8">6</text>
</g>
<g font-size="3.6" fill="#c90d0c">
<text x="184" y="186.7">9/22/22</text>
<text x="196.9" y="186.7">12:08 PM</text>
<text x="184.3" y="193">samd21_sensorhub_1.1.1_jan2022</text>
</g>
<g font-size="3.1" fill="#c90d0c">
<text x="252.2" y="181.9">o</text>
<text x="242.4" y="186.7">&gt;DRGNO</text>
</g>
<text font-size="2.7" fill="#c90d0c" x="156.3" y="165.4">ISSUE</text>
<g font-size="2.5" fill="#c90d0c">
<text x="59.8" y="28.3">POWER AND FILTERING</text>
<text x="136" y="28.3">RESET</text>
<text x="166.5" y="28.3">USB AND BATTERY CHARGING</text>
<text x="255.4" y="114.6">RED LED</text>
<text x="174.1" y="155.2">BREAKOUTS</text>
<text x="263.6" y="165.4">2015</text>
<text x="152.2" y="170.8">DRAWN</text>
<text x="152.2" y="179.7">CHECKED</text>
<text x="153.5" y="175.2">&gt;DRAWN</text>
<text x="153.5" y="184.1">&gt;CHECKED</text>
<text x="152.2" y="188.6">DATE</text>
<text x="153.5" y="193">&gt;DATE</text>
</g>
<g font-size="2.5" fill="#808080">
<text x="42" y="38.4">5V</text>
<text x="84.4" y="41" transform="rotate(-90 84.4 41)">+3V3</text>
<text x="138.5" y="39.7">SW1</text>
<text x="70" y="51.1">3.3V_AP</text>
<text x="100.4" y="53.7" transform="rotate(-90 100.4 53.7)">AREF</text>
<text x="114.9" y="51.1" transform="rotate(-90 114.9 51.1)">+3V3</text>
<text x="130.9" y="48.6">RES</text>
<text x="136.1" y="48.6">ET</text>
<text x="143.6" y="56.2">GND</text>
<text x="37" y="63.8">EN</text>
<text x="141.6" y="68.6" transform="rotate(-90 141.6 68.6)">SPST_TACT-KMR2</text>
<text x="181.7" y="68.9">GND</text>
<text x="97.4" y="74">GND</text>
<text x="237.6" y="79">GND</text>
<text x="267.3" y="79" transform="rotate(-90 267.3 79)">+3V3</text>
<text x="25.8" y="88.2">3.3V</text>
<text x="160.6" y="84.1" transform="rotate(-90 160.6 84.1)">+3V3</text>
<text x="166.5" y="89.2">D3_FLASHSCK</text>
<text x="194.4" y="84.1">U6</text>
<text x="226.7" y="84.1" transform="rotate(-90 226.7 84.1)">+3V3</text>
<text x="154.8" y="93" transform="rotate(-90 154.8 93)">R16</text>
<text x="159.6" y="90.5" transform="rotate(-90 159.6 90.5)">10K</text>
<text x="166.5" y="91.7">D4_FLASHMOSI</text>
<text x="166.5" y="94.3">D2_FLASHMISO</text>
<text x="29.3" y="96.8">L1</text>
<text x="40.5" y="100.6" transform="rotate(-90 40.5 100.6)">R8</text>
<text x="45.3" y="100.6" transform="rotate(-90 45.3 100.6)">10K</text>
<text x="46.1" y="100.9">3.3V</text>
<text x="54.7" y="96.8">ATSAMD21G18_QFN</text>
<text x="166.5" y="96.8">FLASH_CS +3V3</text>
<text x="230" y="96.8">D8_NEOPIX</text>
<text x="29.3" y="104.4">RESET</text>
<text x="128.4" y="107">D14_HB</text>
<text x="194.4" y="107">2MB Flash</text>
<text x="25.8" y="109.5" transform="rotate(-90 25.8 109.5)">FB - 30Ohm</text>
<text x="37" y="112.1" transform="rotate(-90 37 112.1)">+3V3</text>
<text x="128.4" y="109.5">AREF</text>
<text x="128.4" y="112.1">INT4</text>
<text x="255.4" y="109.5">GND</text>
<text x="22.1" y="116.8">C4</text>
<text x="128.4" y="117.1">D8_NEOPIX</text>
<text x="128.4" y="119.7">FLASH_CS</text>
<text x="128.4" y="114.6">INT5</text>
<text x="174.1" y="119.7">EN</text>
<text x="212.2" y="119.7" transform="rotate(-90 212.2 119.7)">+3V3</text>
<text x="217.3" y="117.1">RESET</text>
<text x="18.9" y="121.8">0.</text>
<text x="21" y="121.8">1uF</text>
<text x="128.4" y="124.8">D4_FLASHMOSI</text>
<text x="174.1" y="124.8">D13_HB</text>
<text x="235.1" y="122.2">AREF</text>
<text x="24.3" y="129.8">GND</text>
<text x="128.4" y="129.8">D1</text>
<text x="128.4" y="127.3">D3_FLASHSCK</text>
<text x="174.1" y="129.8">D11</text>
<text x="174.1" y="127.3">D12</text>
<text x="214.7" y="129.8">A1</text>
<text x="214.7" y="127.3">A0</text>
<text x="34.4" y="137.4">A5</text>
<text x="128.4" y="132.4">D0</text>
<text x="128.4" y="134.9">SDA_SENSOR0</text>
<text x="128.4" y="137.4">SCL_SENSOR0</text>
<text x="174.1" y="134.9">D9</text>
<text x="174.1" y="137.4">D6</text>
<text x="174.1" y="132.4">D10</text>
<text x="214.7" y="137.4">A4</text>
<text x="214.7" y="134.9">A3</text>
<text x="214.7" y="132.4">A2</text>
<text x="237.6" y="132.4">GND</text>
<text x="34.4" y="140">RXLED</text>
<text x="34.4" y="142.5">INT8</text>
<text x="128.4" y="142.5">D2_FLASHMISO</text>
<text x="174.1" y="142.5">SCL</text>
<text x="174.1" y="140">D5</text>
<text x="214.7" y="142.5">SCK</text>
<text x="214.7" y="140">A5</text>
<text x="34.4" y="147.6">MOSI</text>
<text x="34.4" y="145.1">INT9</text>
<text x="128.4" y="145.1">D5_HEALTH</text>
<text x="128.4" y="147.6">SDA_SENSOR1</text>
<text x="174.1" y="145.1">SDA</text>
<text x="214.7" y="145.1">MOSI</text>
<text x="214.7" y="147.6">MISO</text>
<text x="34.4" y="152.7">TXD</text>
<text x="34.4" y="155.2">RXD</text>
<text x="34.4" y="150.1">SCK</text>
<text x="128.4" y="155.2">D12</text>
<text x="128.4" y="152.7">D10</text>
<text x="128.4" y="150.1">SCL_SENSOR1</text>
<text x="214.7" y="152.7">D1</text>
<text x="214.7" y="150.1">D0</text>
<text x="128.4" y="160.3">D7</text>
<text x="128.4" y="157.8">D6</text>
<text x="212.2" y="160.3">GND</text>
<text x="128.4" y="167.9">SCL</text>
<text x="128.4" y="165.4">SDA</text>
<text x="128.4" y="173">USB_D_P</text>
<text x="128.4" y="170.5">USB_D_N</text>
<text x="128.4" y="178.1">USBHOSTEN</text>
<text x="128.4" y="175.5">TXLED</text>
<text x="49.7" y="185.7">U$9</text>
<text x="128.4" y="180.6">SWCLK</text>
<text x="128.4" y="183.2">SWDIO</text>
</g>
<g font-size="2.5" fill="#0dab76">
<text x="169" y="81.6">Internal SPI on SERCOM 2</text>
<text x="62.4" y="190.8">Note: FLASH_CS is PA13 on original</text>
</g>
<g font-size="2.1" fill="#808080">
<text x="137" y="45.7">1</text>
<text x="144" y="45.7">2</text>
<text x="168.5" y="44.3">VBUS</text>
<text x="171.5" y="46.8">D+</text>
<text x="45.6" y="50.8">1</text>
<text x="45.6" y="53.3">3</text>
<text x="49.4" y="51.9">IN</text>
<text x="55.5" y="51.9">OUT</text>
<text x="62.7" y="50.8">5</text>
<text x="137" y="48.2">3</text>
<text x="144" y="48.2">4</text>
<text x="172" y="49.3">D-</text>
<text x="172.2" y="51.9">ID</text>
<text x="45.6" y="55.8">2</text>
<text x="49.4" y="54.4">EN</text>
<text x="49.4" y="57">GND</text>
<text x="57.4" y="57">P4</text>
<text x="62.7" y="55.8">4</text>
<text x="169.6" y="54.4">GND</text>
<text x="192.9" y="88.8">6</text>
<text x="196.8" y="90">SCK</text>
<text x="213" y="90">VCC</text>
<text x="220.2" y="88.8">8</text>
<text x="192.9" y="91.4">5</text>
<text x="192.9" y="93.9">2</text>
<text x="196.8" y="92.5">MOSI</text>
<text x="196.8" y="95">MISO</text>
<text x="263.7" y="91" transform="rotate(-90 263.7 91)">VDD</text>
<text x="118" y="101.5">1</text>
<text x="192.9" y="96.5">1</text>
<text x="192.9" y="99">3</text>
<text x="192.9" y="101.5">7</text>
<text x="196.8" y="97.6">SSEL</text>
<text x="196.8" y="100.1">WP#/IO2</text>
<text x="220.2" y="101.5">4</text>
<text x="252.6" y="97.6">DI</text>
<text x="258.7" y="97" transform="rotate(-90 258.7 97)">GND</text>
<text x="260" y="97.6">DO</text>
<text x="44.9" y="104.1">40</text>
<text x="52" y="105.2">/RESET</text>
<text x="86.6" y="107.7">PA02/EINT2/AIN0/Y0/VOUT</text>
<text x="88.7" y="102.7">PA00/EINT0/SERCOM1.0</text>
<text x="88.7" y="105.2">PA01/EINT1/SERCOM1.1</text>
<text x="118" y="104.1">2</text>
<text x="118" y="106.6">3</text>
<text x="196.8" y="102.7">HOLD#/IO3</text>
<text x="213.2" y="102.7">VSS</text>
<text x="42.9" y="109.2">17*2</text>
<text x="46.1" y="111.7">6</text>
<text x="52" y="112.8">VDDA</text>
<text x="52" y="110.3">VDDIO</text>
<text x="75.6" y="112.8">PA04/EINT4/VREFB/AIN4/SERCOM0.0</text>
<text x="88.7" y="110.3">PA03/EINT3/VREFA/AIN1</text>
<text x="118" y="109.2">4</text>
<text x="118" y="111.7">9</text>
<text x="44.9" y="116.8">44</text>
<text x="44.9" y="119.3">43</text>
<text x="52" y="117.9">VDDIN</text>
<text x="83.3" y="117.9">PA06/EINT6/AIN6/SERCOM0.2</text>
<text x="83.3" y="115.4">PA05/EINT5/AIN5/SERCOM0.1</text>
<text x="118" y="116.8">11</text>
<text x="118" y="114.2">10</text>
<text x="118" y="119.3">12</text>
<text x="52" y="120.4">VDDCORE</text>
<text x="75.9" y="125.5">PA08/I2C/AIN16/SERCOM0+2.0/I2SD1</text>
<text x="81.1" y="120.4">PA07/I7/AIN7/SERCOM0.3/I2SD0</text>
<text x="118" y="124.4">13</text>
<text x="72.9" y="128.1">PA09/I2C/I9/AIN17/SERCOM0+2.1/I2SMC</text>
<text x="76" y="130.6">PA10/I10/AIN18/SERCOM0+2.2/I2SCK</text>
<text x="118" y="126.9">14</text>
<text x="118" y="129.5">15</text>
<text x="44.9" y="137.1">47</text>
<text x="76.8" y="133.1">PA11/I11/AIN19/SERCOM0+2.3/I2SF0</text>
<text x="85.4" y="135.7">PA12/I12/I2C/SERCOM2+4.0</text>
<text x="118" y="132">16</text>
<text x="118" y="134.6">21</text>
<text x="118" y="137.1">22</text>
<text x="44.9" y="139.6">48</text>
<text x="46.1" y="142.2">7</text>
<text x="52" y="143.3">PB08/I8/AIN2/SERCOM4.0</text>
<text x="52" y="138.2">PB02/I2/AIN10/SERCOM5.0</text>
<text x="52" y="140.8">PB03/I3/AIN11/SERCOM5.1</text>
<text x="85.4" y="138.2">PA13/I13/I2C/SERCOM2+4.1</text>
<text x="89.3" y="143.3">PA14/I14/SERCOM2+4.2</text>
<text x="118" y="142.2">23</text>
<text x="44.9" y="147.3">19</text>
<text x="44.9" y="149.8">20</text>
<text x="46.1" y="144.7">8</text>
<text x="52" y="145.8">PB09/I9/AIN3/SERCOM4.1</text>
<text x="52" y="148.4">PB10/I10/SERCOM4.2/I2SMC</text>
<text x="86.6" y="148.4">PA16/I2C/I0/SERCOM1+3.0</text>
<text x="89.3" y="145.8">PA15/I15/SERCOM2+4.3</text>
<text x="118" y="147.3">25</text>
<text x="118" y="149.8">26</text>
<text x="118" y="144.7">24</text>
<text x="44.9" y="152.3">37</text>
<text x="44.9" y="154.9">38</text>
<text x="52" y="150.9">PB11/I11/SERCOM4.3/I2SCL</text>
<text x="52" y="153.4">PB22/I6/SERCOM5.2</text>
<text x="52" y="156">PB23/I7/SERCOM5.3</text>
<text x="84" y="156">PA19/I3/SERCOM1+3.3/I2SD0</text>
<text x="86.6" y="150.9">PA17/I2C/I1/SERCOM1+3.1</text>
<text x="90.5" y="153.4">PA18/I2/SERCOM1+3.2</text>
<text x="118" y="152.3">27</text>
<text x="118" y="154.9">28</text>
<text x="82.8" y="161.1">PA21/I5/SERCOM3+5.3/I2SFS0</text>
<text x="83.8" y="158.5">PA20/I4/SERCOM3+5.2/I2SSC</text>
<text x="118" y="157.4">29</text>
<text x="118" y="159.9">30</text>
<text x="86.6" y="166.1">PA22/I2C/I6/SERCOM3+5.0</text>
<text x="118" y="165">31</text>
<text x="118" y="167.6">32</text>
<text x="42.9" y="172.6">18*4</text>
<text x="52" y="173.8">GND</text>
<text x="81.6" y="168.7">PA23/I2C/I7/SERCOM3+5.1/SOF</text>
<text x="85.9" y="173.8">PA25/I13/SERCOM3+5.3/D+</text>
<text x="86.5" y="171.2">PA24/I12/SERCOM3+5.2/D-</text>
<text x="118" y="170.1">33</text>
<text x="118" y="172.6">34</text>
<text x="46.1" y="177.7">5</text>
<text x="52" y="178.8">GNDA</text>
<text x="104.7" y="176.3">PA27/I15</text>
<text x="105.9" y="178.8">PA28/I8</text>
<text x="118" y="175.2">39</text>
<text x="118" y="177.7">41</text>
<text x="85.1" y="181.4">PA30/I10/SECOM1.2/SWCLK</text>
<text x="85.6" y="183.9">PA31/I11/SECOM1.3/SWDIO</text>
<text x="118" y="180.3">45</text>
<text x="118" y="182.8">46</text>
</g>
<g font-size="1.8" fill="#808080">
<text x="22.7" y="37.4">VBUS</text>
<text x="158.9" y="39.9">X3</text>
<text x="198" y="39.9">VBUS</text>
<text x="47.1" y="47.6">U4</text>
<text x="188.1" y="46.7">USB_D_P</text>
<text x="188.1" y="49.2">USB_D_N</text>
<text x="158.9" y="58.7">microUSB</text>
<text x="47.1" y="61.3">AP2112-3.3</text>
<text x="27.8" y="74">GND</text>
<text x="43" y="74">GND</text>
<text x="65.9" y="74">GND</text>
<text x="73.5" y="74">GND</text>
<text x="109.1" y="74">GND</text>
<text x="116.7" y="74">GND GND</text>
<text x="123.4" y="82.9">GND</text>
<text x="133.6" y="82.9">GND</text>
<text x="225.9" y="107">GND</text>
<text x="162.9" y="123.7" transform="rotate(-90 162.9 123.7)">VBUSVBAT</text>
<text x="38" y="134.9">GND</text>
<text x="43" y="183.2">GND</text>
<text x="144.1" y="181.3">TP1</text>
<text x="144.1" y="183.8">TP2</text>
</g>
<g font-size="1.8" fill="#c90d0c">
<text x="253.8" y="85.9">WS2812B</text>
<text x="260" y="165.1">C</text>
</g>
</svg>
